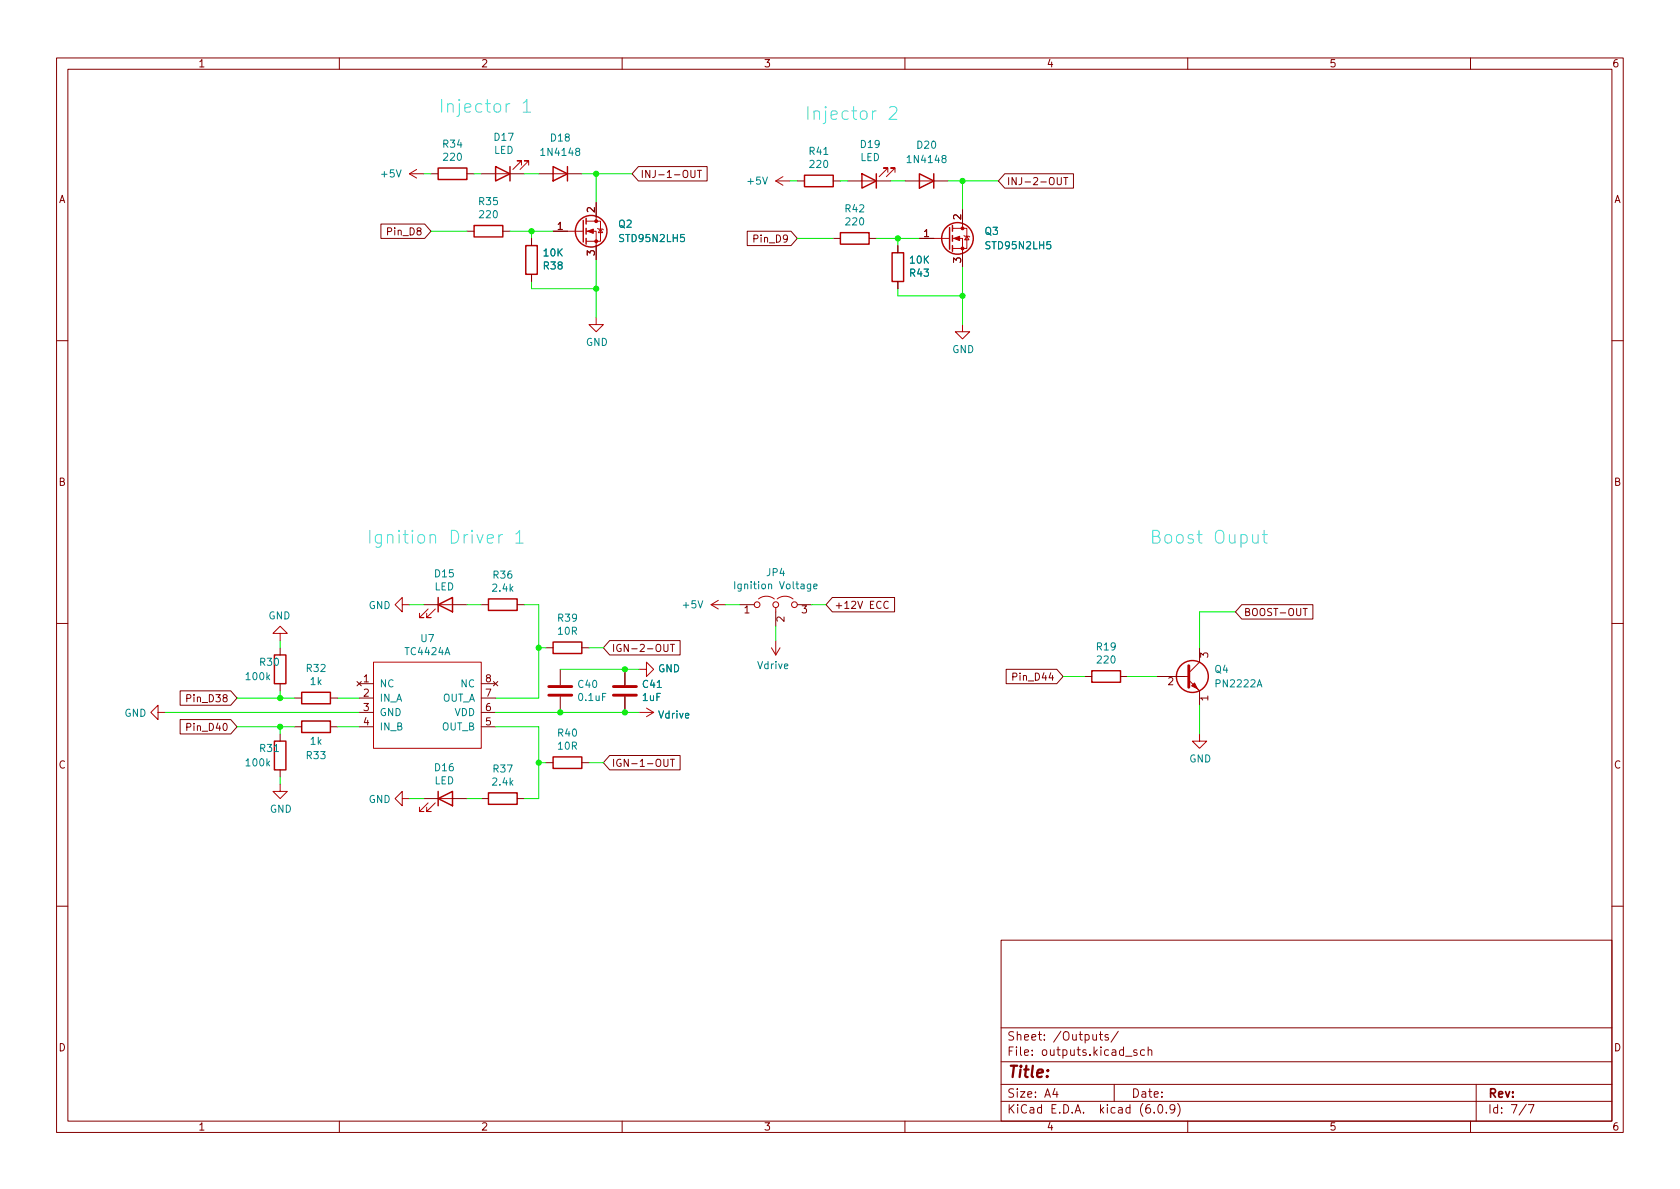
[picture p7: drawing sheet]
<svg xmlns="http://www.w3.org/2000/svg" width="297mm" height="210mm" viewBox="0 0 297 210" stroke-linecap="round" stroke-linejoin="round" font-family="sans-serif">
<g fill="none" stroke="#840000" stroke-width=".18">
<path d="M10 10.2h277v190.1h-277zM12 12.2h273v186.1h-273zM60 10.2v2M110 10.2v2M160 10.2v2M210 10.2v2M260 10.2v2M67.3 39.6h7.8l1.1 1.3-1.1 1.3h-7.8zM76.2 30.7h1.3M82.5 30.7h1.3M85.1 30.7h2.5M90.2 30.7h2.5"/>
<path d="M95.2 30.7h2.6M100.3 30.7h2.6M105.4 35.8v2.5M112.9 29.5h12.1v2.5h-12.1l-1.1-1.3zM122.2 30.1v1.1l.2 .2 .4-.1 .1-.1v-1.1M123.3 30.1h.7M123.7 30.1v1.3M141 32h1.2M147.3 32h1.3M149.9 32h2.5M154.9 32h2.6M160 32h2.6"/>
<path d="M165.1 32h2.5M170.2 37.1v2.5M177.6 30.7h12.2v2.6h-12.2l-1.1-1.3zM186.9 31.4v1l.3 .3 .3-.1 .2-.2v-1M188.1 31.4h.7M188.4 31.4v1.3M82.5 40.9h1.3M88.9 40.9h1.3M94 42.2v1.2M94 48.5v1.3M97.8 40.9h2.5M105.4 43.4v2.6"/>
<path d="M132.1 40.9h7.8l1.1 1.3-1.1 1.2h-7.8zM147.3 42.2h1.3M153.7 42.2h1.2M158.7 43.4v1.3M158.7 49.8v1.2M162.6 42.2h2.5M170.2 44.7v2.5M10 60.2h2M285 60.2h2M10 110.2h2M49.5 114.5v1.3M74.9 106.9h2.6"/>
<path d="M80 106.9h2.5M85.1 106.9h1.3M91.4 106.9h1.3M96.5 114.5h1.3M99.1 118.4v2.8M102.9 114.5h1.2M107.8 113.3h12.4v2.5h-12.4l-1.1-1.3zM110.5 118.4v2.8M117.4 113.9v1.1l.2 .2h.4l.1-.2v-1.1M118.5 113.9h.8M118.9 113.9v1.3M130.8 106.9h2.5"/>
<path d="M137.2 108.2v2.5M141 106.9h2.5M147.2 105.7h11v2.5h-11l-1.2-1.3zM157 106.4a.6 .6 0 0 0-.8 .5 .6 .6 0 0 0 .6 .7l.2-.1M177.9 118.4h8.9l1.2 1.2-1.2 1.3h-8.9zM179.1 119.7l.6-.1 .1-.2-.1-.3-.6-.1v1.3M191.8 119.6h1.2M198.1 119.6h1.3M204.5 119.6h5M212.1 114.5v2.6M219.6 106.9h12.5v2.6h-12.5l-1.2-1.3zM230.4 107.6h.7"/>
<path d="M285 110.2h2M31.8 127.2h9l1.1 1.3-1.1 1.3h-9zM31.8 122.2h9l1.1 1.2-1.1 1.3h-9zM33 128.6l.6-.1 .2-.2-.1-.3-.7-.1v1.3M33 123.5l.6-.1 .2-.1-.1-.3-.7-.2v1.3M49.5 120.9v1.3M49.5 129.8v1.3M49.5 136.1v1.3M52.1 123.4h1.2M52.1 128.5h1.2M58.4 123.4h1.3M58.4 128.5h1.3"/>
<path d="M63.1 120.5l.8 .8M63.5 123.4h2.5M63.5 128.5h2.5M63.5 120.9h2.5M63.5 126h2.5M63.9 120.5l-.8 .8M85.1 123.4h2.5M85.1 128.5h2.5M85.1 120.9h2.5M85.1 126h2.5M87.2 120.5l.8 .8M88 120.5l-.8 .8"/>
<path d="M96.5 134.9h1.3M99.1 123.2v2.8M102.9 134.9h1.2M107.8 133.6h12.4v2.5h-12.4l-1.1-1.2zM110.5 123.2v2.8M117.4 134.3v1l.2 .2h.4l.1-.2v-1M118.5 134.3h.8M118.9 134.3v1.2M212.1 122.2v2.5M74.9 141.2h2.6M80 141.2h2.5M85.1 141.2h1.3"/>
<path d="M91.4 141.2h1.3M10 160.2h2M177 166.3h108v32h-108zM285 160.2h2M60 198.3v2M110 198.3v2M160 198.3v2M177 194.8h108M177 191.8h108M177 187.8h108M177 181.8h108M186.5 192.5l-.4 1h1"/>
<path d="M186.9 193v1M194.4 182.9h.5M194.6 182.4v1.3l.3 .2M195.9 183l-.3-.1-.2 .2v.3l.5 .1v.4h-.5M197 191.8v3M197.7 182.4l-1.3 1.9M199 186.8h1.1M201 185.7l-.4-.1-.2 .2 .1 .3 .5 .1v.4h-.6M202.4 185.7l-.5-.1-.3 .3v.4l.2 .3h.6M203 185.8l.2-.2 .4 .1v.9M203 185.1v1.5M204.1 196.7v.1"/>
<path d="M204.9 195.4l.2-.1a.81 .81 0 0 1 .6 .7 .81 .81 0 0 1-.3 .8h-.2a.81 .81 0 0 1-.6-.6 .81 .81 0 0 1 .3-.8zM206.2 196.7v.1M207.7 196l-.3 .3h-.3l-.2-.3 .1-.6 .4-.1 .2 .2a.99 .99 0 0 1-.3 1.3h-.3M208.2 195.1a1.72 1.72 0 0 1 0 2.3M210 198.3v2M260 198.3v2M261 191.8v6.5M269.9 195.3l-1.3 1.9M270.2 195.3h1l-.6 1.5"/>
</g>
<g fill="none" stroke="#b60000" stroke-width=".18">
<path d="M72.4 30.7h2.5M72.4 30.7l1.3 .8M73.7 30l-1.3 .7M87.6 30.7h2.6M92.2 29.2v-.8h-.8h.8l-1.5 1.6M93.5 29.2v-.8h-.8h.8l-1.6 1.6M97.8 30.7h2.5M103.6 39.1h2.6v3.6h-2.6M105.4 38.3v.8M137.2 32l1.2 .8M137.2 32h2.5M138.4 31.2l-1.2 .8"/>
<path d="M152.4 32h2.5M157 30.5v-.8h-.8h.8l-1.6 1.5M158.2 30.5v-.8h-.7h.7l-1.5 1.5M162.6 32h2.5M170.2 39.6v.8M100.3 40.9h2.8M103.6 40.9h1.8v2.5M105.4 56.1v1.3h1.3l-1.3 1.3-1.3-1.3h1.3M105.7 40.4l.1 .1h.8l.1 .1M106.2 40.5l.4 .6h-.8zM165.1 42.2h2.8M168.4 42.2h1.8v2.5"/>
<path d="M168.4 40.4h2.5v3.5h-2.5M170.2 57.4v1.3h1.2l-1.2 1.2-1.3-1.2h1.3M170.4 41.7l.2 .1h.7l.1 .1M170.9 41.8l.4 .6h-.7zM49.5 112h1.3l-1.3-1.3-1.2 1.3h1.2v1.3M66 117.1h19.1v15.2h-19.1zM71.1 106.9v-1.2l-1.3 1.2 1.3 1.3v-1.3h1.3M75.7 107.7l-1.5 1.5h.7h-.7v-.7M77 107.7l-1.6 1.5h.8h-.8v-.7M77.5 106.9h2.5M113 118.4h1.3v-1.3l1.3 1.3-1.3 1.2v-1.2M125.7 106.9l1.3 .8"/>
<path d="M125.7 106.9h2.6M127 106.2l-1.3 .7M134.1 105.9a2.26 2.26 0 0 1 2.8 0M136.4 114.5l.8 1.3M137.2 107.4v.8M137.2 113.3v2.5M137.4 105.9a2.26 2.26 0 0 1 2.8 0M137.9 114.5l-.7 1.3M209.5 119.6h.7M212.1 117.1l-1.9 1.9M27.9 126v-1.3l-1.2 1.3 1.2 1.2v-1.2h1.3M49.5 138.7v1.2h1.3l-1.3 1.3-1.2-1.3h1.2"/>
<path d="M113 126h2.6M114.3 125.2l1.3 .8M115.6 126l-1.3 .7M210.2 120.3l1.9 1.9M211.5 121.5l.5 .5M212.1 129.8v1.3h1.3l-1.3 1.2-1.3-1.2h1.3M71.1 141.2v-1.3l-1.3 1.3 1.3 1.3v-1.3h1.3M75.7 142l-1.5 1.5h.7h-.7v-.8M77 142l-1.6 1.5h.8h-.8v-.8M77.5 141.2h2.5"/>
<circle cx="133.9" cy="106.9" r=".51"/>
<circle cx="137.2" cy="106.9" r=".51"/>
<circle cx="140.5" cy="106.9" r=".51"/>
</g>
<g fill="none" stroke="#b60000" stroke-width=".25">
<path d="M77.5 29.7h5v2h-5zM83.8 39.9h5.1v2h-5.1zM87.6 29.5l2.6 1.2-2.6 1.3zM90.2 29.5v2.5M97.8 29.5l2.5 1.2-2.5 1.3zM100.3 29.5v2.5M103.1 39v3.8M103.6 38.6v1M142.2 31h5.1v2h-5.1zM152.4 30.7l2.5 1.3-2.5 1.3zM154.9 30.7v2.6M162.6 30.7l2.5 1.3-2.5 1.3z"/>
<path d="M165.1 30.7v2.6M168.4 39.9v1M93 43.4h2v5.1h-2zM103.6 40.4v1M103.6 42.2v1M148.6 41.1h5.1v2.1h-5.1zM157.7 44.7h2.1v5.1h-2.1zM167.9 40.3v3.8M168.4 41.7v1M168.4 43.4v1M48.5 115.8h2v5.1h-2zM77.5 106.9l2.5-1.2v2.5z"/>
<path d="M77.5 105.7v2.5M86.4 105.9h5v2h-5zM97.8 113.5h5.1v2.1h-5.1zM193 118.6h5.1v2h-5.1zM48.5 131.1h2v5h-2zM53.3 122.4h5.1v2.1h-5.1zM53.3 127.5h5.1v2h-5.1zM77.5 139.9v2.6M97.8 133.9h5.1v2h-5.1zM77.5 141.2l2.5-1.3v2.6zM86.4 140.2h5v2h-5z"/>
<circle cx="104.5" cy="40.9" r="2.79"/>
<circle cx="169.3" cy="42.2" r="2.79"/>
<circle cx="210.8" cy="119.6" r="2.82"/>
</g>
<path d="M210.2 117.7v3.8M97 122.9h4.1M97 121.4h4.1M108.5 122.9h4M108.5 121.4h4" fill="none" stroke="#b60000" stroke-width=".51"/>
<g fill="#b60000" stroke="#b60000" stroke-width=".18">
<path d="M168.7 42.2l1-.4v.7z"/>
<path d="M210.7 121.3l.5-.5 .5 1z"/>
<path d="M103.9 40.9l1-.4v.8z"/>
<circle cx="170.2" cy="43.9" r=".25"/>
<circle cx="170.2" cy="40.4" r=".25"/>
<circle cx="105.4" cy="42.7" r=".25"/>
<circle cx="105.4" cy="39.1" r=".25"/>
</g>
<path d="M129.9 102.9v1.2M143.3 103.3v1l-.2 .2h-.3M143.3 103.3h-.3l-.3 .2 .1 .6h.5M143.9 103.7l.6-.1-.1-.3h-.3l-.2 .2v.6h.5" fill="none" stroke="#008484" stroke-width=".18"/>
<path d="M92.5 18.2l.7-.6v2.2M92.5 19.8h1.3M157.3 19.1l.3-.3h.5a.61 .61 0 0 1 .4 1l-1.3 1.3h1.4M88.2 94.5v1.5M88.9 94.5a.58 .58 0 0 0-.7 .5M91.2 94.4l.7-.6v2.2M91.2 96h1.3M221.5 94.5v1.2l.1 .2a.61 .61 0 0 0 .8-.1M222.4 94.5v1.5M223.2 94.5h.9M223.5 93.8v1.9l.1 .2 .5 .1" fill="none" stroke="#45e7e5" stroke-width=".18"/>
<g fill="none" stroke="#00e800" stroke-width=".18">
<path d="M74.9 30.7h1.3M83.8 30.7h1.3M92.7 30.7h2.5M102.9 30.7h8.9M105.4 30.7v5.1M139.7 32h1.3M148.6 32h1.3M157.5 32h2.5M167.6 32h8.9M170.2 32v5.1M76.2 40.9h6.3M90.2 40.9h7.6"/>
<path d="M94 49.8v1.2h11.4M94 40.9v1.3M105.4 46v10.1M141 42.2h6.3M154.9 42.2h7.7M158.7 51v1.3h11.5M158.7 42.2v1.2M170.2 47.2v10.2M49.5 113.3v1.2M72.4 106.9h2.5M82.5 106.9h2.6M92.7 106.9h2.5v16.5h-7.6"/>
<path d="M95.2 114.5h1.3M99.1 118.4h13.9M104.1 114.5h2.6M128.3 106.9h2.5M137.2 110.7v2.6M143.5 106.9h2.5M188 119.6h3.8M199.4 119.6h5.1M218.4 108.2h-6.3v6.3M29.2 126h34.3M41.9 123.4h10.2M41.9 128.5h10.2"/>
<path d="M49.5 122.2v1.2M49.5 128.5v1.3M49.5 137.4v1.3M59.7 123.4h3.8M59.7 128.5h3.8M87.6 126h25.4M87.6 128.5h7.6v12.7h-2.5M95.2 134.9h1.3M104.1 134.9h2.6M212.1 124.7v5.1M72.4 141.2h2.5M82.5 141.2h2.6"/>
</g>
<g fill="#0f0" stroke="#0f0" stroke-width=".18">
<circle cx="170.2" cy="52.3" r=".46"/>
<circle cx="170.2" cy="32" r=".46"/>
<circle cx="110.5" cy="118.4" r=".46"/>
<circle cx="110.5" cy="126" r=".46"/>
<circle cx="95.2" cy="134.9" r=".46"/>
<circle cx="99.1" cy="126" r=".46"/>
<circle cx="95.2" cy="114.5" r=".46"/>
<circle cx="105.4" cy="30.7" r=".46"/>
<circle cx="158.7" cy="42.2" r=".46"/>
<circle cx="105.4" cy="51" r=".46"/>
<circle cx="94" cy="40.9" r=".46"/>
<circle cx="49.5" cy="123.4" r=".46"/>
<circle cx="49.5" cy="128.5" r=".46"/>
</g>
<g font-size="3.1" fill="#45e7e5">
<text x="77.5" y="19.9">Injector 1</text>
<text x="142.2" y="21.2">Injector 2</text>
<text x="64.8" y="96.1">Ignition Driver 1</text>
<text x="203.2" y="96.1">Boost Ouput</text>
</g>
<text font-size="2.8" fill="#840000" x="178" y="190.6">Title:</text>
<g font-size="2.1" fill="#840000">
<text x="178" y="184">Sheet: /Outputs/</text>
<text x="178" y="186.7">File: outputs.kicad_sch</text>
<text x="178" y="196.9">KiCad E.D.A. kicad (6.0.9)</text>
<text x="178" y="194.1">Size: A4</text>
<text x="200" y="194.1">Date:</text>
<text x="263" y="194.1">Rev:</text>
<text x="263" y="196.9">Id: 7/7</text>
</g>
<g font-size="1.8" fill="#840000">
<text x="35" y="11.9">1</text>
<text x="85" y="11.9">2</text>
<text x="135" y="11.9">3</text>
<text x="185" y="11.9">4</text>
<text x="235" y="11.9">5</text>
<text x="285" y="11.9">6</text>
<text x="10.3" y="35.9">A</text>
<text x="113.2" y="31.5">INJ-1-OUT</text>
<text x="178" y="32.7">INJ-2-OUT</text>
<text x="285.3" y="35.9">A</text>
<text x="68.8" y="41.6">Pin_D8</text>
<text x="98.6" y="40.6">1</text>
<text x="105.2" y="37.6" transform="rotate(-90 105.2 37.6)">2</text>
<text x="163.3" y="41.9">1</text>
<text x="169.9" y="38.8" transform="rotate(-90 169.9 38.8)">2</text>
<text x="105.2" y="45.2" transform="rotate(-90 105.2 45.2)">3</text>
<text x="133.5" y="42.9">Pin_D9</text>
<text x="169.9" y="46.5" transform="rotate(-90 169.9 46.5)">3</text>
<text x="10.3" y="85.9">B</text>
<text x="285.3" y="85.9">B</text>
<text x="147.5" y="107.7">+12V ECC</text>
<text x="131.6" y="108.5">1</text>
<text x="138.7" y="110" transform="rotate(-90 138.7 110)">2</text>
<text x="141.7" y="108.5">3</text>
<text x="219.9" y="108.9">BOOST-OUT</text>
<text x="108.1" y="115.3">IGN-2-OUT</text>
<text x="213.6" y="116.3" transform="rotate(-90 213.6 116.3)">3</text>
<text x="33.5" y="124.2">Pin_D38</text>
<text x="64.3" y="120.6">1</text>
<text x="64.3" y="123.2">2</text>
<text x="64.3" y="125.7">3</text>
<text x="85.9" y="125.7">6</text>
<text x="85.9" y="123.2">7</text>
<text x="85.9" y="120.6">8</text>
<text x="179.6" y="120.4">Pin_D44</text>
<text x="206.5" y="121.2">2</text>
<text x="213.6" y="123.9" transform="rotate(-90 213.6 123.9)">1</text>
<text x="33.5" y="129.2">Pin_D40</text>
<text x="64.3" y="128.3">4</text>
<text x="85.9" y="128.3">5</text>
<text x="10.3" y="135.9">C</text>
<text x="108.1" y="135.6">IGN-1-OUT</text>
<text x="285.3" y="135.9">C</text>
<text x="10.3" y="185.9">D</text>
<text x="285.3" y="185.9">D</text>
<text x="35" y="199.9">1</text>
<text x="85" y="199.9">2</text>
<text x="135" y="199.9">3</text>
<text x="185" y="199.9">4</text>
<text x="235" y="199.9">5</text>
<text x="285" y="199.9">6</text>
</g>
<g font-size="1.8" fill="#008484">
<text x="78.4" y="26.1">R34</text>
<text x="78.5" y="28.4">220</text>
<text x="87.3" y="27.2">LED</text>
<text x="87.5" y="24.9">D17</text>
<text x="96" y="27.6">1N4148</text>
<text x="97.4" y="25">D18</text>
<text x="143.2" y="27.4">R41</text>
<text x="143.3" y="29.7">220</text>
<text x="152.1" y="28.5">LED</text>
<text x="152.2" y="26.2">D19</text>
<text x="160.7" y="28.8">1N4148</text>
<text x="162.2" y="26.3">D20</text>
<text x="67.5" y="31.4">+5V</text>
<text x="132.3" y="32.6">+5V</text>
<text x="84.7" y="36.3">R35</text>
<text x="84.9" y="38.6">220</text>
<text x="109.4" y="40.3">Q2</text>
<text x="149.5" y="37.5">R42</text>
<text x="149.7" y="39.8">220</text>
<text x="174.2" y="41.5">Q3</text>
<text x="96.2" y="47.6">R38</text>
<text x="96.2" y="45.3">10K</text>
<text x="109.7" y="42.8">STD95N2LH5</text>
<text x="160.9" y="46.6">10K</text>
<text x="174.5" y="44.1">STD95N2LH5</text>
<text x="160.9" y="48.9">R43</text>
<text x="103.6" y="61.2">GND</text>
<text x="168.3" y="62.4">GND</text>
<text x="135.6" y="101.9">JP4</text>
<text x="65.2" y="107.7">GND</text>
<text x="76.8" y="104.4">LED</text>
<text x="76.9" y="102.1">D15</text>
<text x="87.2" y="104.6">2.4k</text>
<text x="87.3" y="102.3">R36</text>
<text x="120.8" y="107.6">+5V</text>
<text x="130.5" y="104.2">Ignition Voltage</text>
<text x="47.4" y="109.5">GND</text>
<text x="74.4" y="113.5">U7</text>
<text x="98.7" y="109.9">R39</text>
<text x="98.7" y="112.2">10R</text>
<text x="46" y="117.7">R30</text>
<text x="54.3" y="118.8">R32</text>
<text x="71.8" y="115.8">TC4424A</text>
<text x="116.3" y="118.9">GND</text>
<text x="134" y="118.3">Vdrive</text>
<text x="194" y="115">R19</text>
<text x="194.1" y="117.3">220</text>
<text x="214.8" y="119">Q4</text>
<text x="43.6" y="120.3">100k</text>
<text x="54.9" y="121.1">1k</text>
<text x="67.1" y="121.5">NC</text>
<text x="67.1" y="124.1">IN_A</text>
<text x="78.1" y="124.1">OUT_A</text>
<text x="81.5" y="121.5">NC</text>
<text x="102.3" y="121.6">C40</text>
<text x="102.4" y="123.9">0.1uF</text>
<text x="113.6" y="123.9">1uF</text>
<text x="113.7" y="121.6">C41</text>
<text x="215.1" y="121.5">PN2222A</text>
<text x="22" y="126.7">GND</text>
<text x="54.9" y="131.7">1k</text>
<text x="67.1" y="126.6">GND</text>
<text x="67.1" y="129.2">IN_B</text>
<text x="78.1" y="129.2">OUT_B</text>
<text x="80.3" y="126.6">VDD</text>
<text x="98.7" y="130.2">R40</text>
<text x="116.5" y="127">Vdrive</text>
<text x="43.6" y="135.5">100k</text>
<text x="46" y="133">R31</text>
<text x="54.3" y="134.2">R33</text>
<text x="76.9" y="136.4">D16</text>
<text x="87.3" y="136.6">R37</text>
<text x="98.7" y="132.6">10R</text>
<text x="210.3" y="134.8">GND</text>
<text x="47.7" y="143.7">GND</text>
<text x="65.2" y="142">GND</text>
<text x="76.8" y="138.7">LED</text>
<text x="87.2" y="138.9">2.4k</text>
</g>
</svg>
